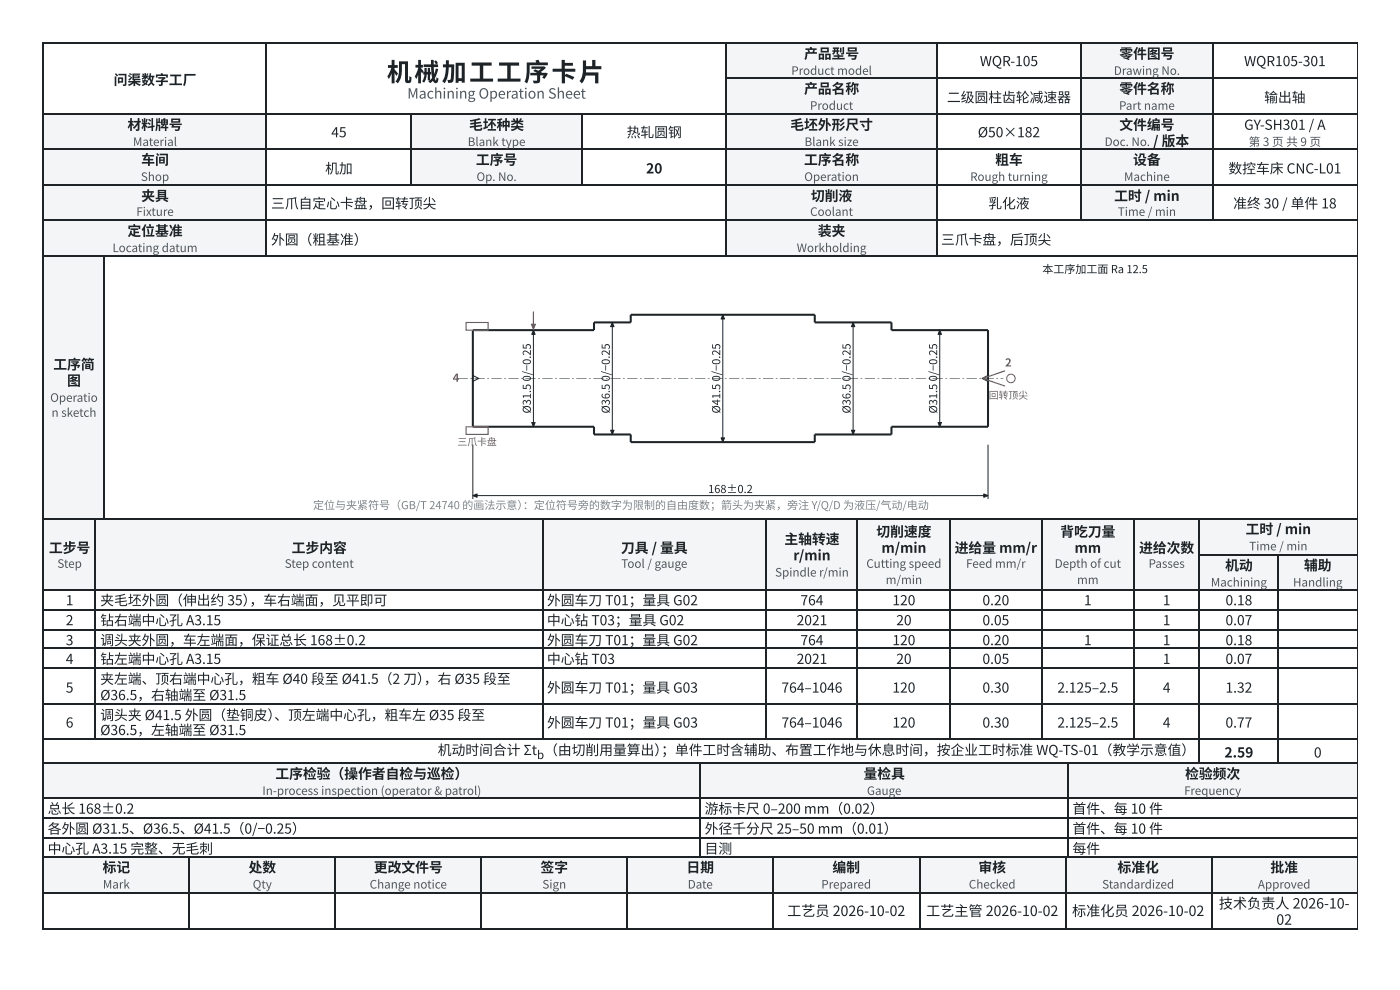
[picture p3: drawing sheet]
<svg xmlns="http://www.w3.org/2000/svg" width="297mm" height="210mm" viewBox="0 0 297 210" stroke-linecap="round" stroke-linejoin="round" font-family="sans-serif">
<g fill="#f3f5f6">
<path d="M154.3 9.3h44.4v7.4h-44.4z"/>
<path d="M229.4 9.3h27.8v7.4h-27.8z"/>
<path d="M154.3 16.7h44.4v7.4h-44.4z"/>
<path d="M229.4 16.7h27.8v7.4h-27.8z"/>
<path d="M9.3 24.1h47.3v7.6h-47.3z"/>
<path d="M87.3 24.1h36.3v7.6h-36.3z"/>
<path d="M154.3 24.1h44.4v7.6h-44.4z"/>
<path d="M229.4 24.1h27.8v7.6h-27.8z"/>
<path d="M9.3 31.7h47.3v7.5h-47.3z"/>
<path d="M87.3 31.7h36.3v7.5h-36.3z"/>
<path d="M154.3 31.7h44.4v7.5h-44.4z"/>
<path d="M229.4 31.7h27.8v7.5h-27.8z"/>
<path d="M9.3 39.2h47.3v7.6h-47.3z"/>
<path d="M154.3 39.2h44.4v7.6h-44.4z"/>
<path d="M229.4 39.2h27.8v7.6h-27.8z"/>
<path d="M9.3 46.8h47.3v7.4h-47.3z"/>
<path d="M154.3 46.8h44.4v7.4h-44.4z"/>
</g>
<g fill="none" stroke="#1d2327" stroke-width=".26">
<path d="M9 9.1h279M9.1 9v45.5M56.5 9v45.5M154.1 9v45.5M154.3 16.5h133.7M198.8 9v45.5M229.3 9v37.8M257.3 9v37.8M9 24.2h279M9 31.6h279M9 39.3h279M87.2 24.3v15.1"/>
<path d="M123.4 24.3v15.1M9 46.7h279M9 54.4h279"/>
</g>
<path d="M288 9v45.5" fill="none" stroke="#1d2327" stroke-width=".21"/>
<path d="M9.3 54.2h12.9v55.9h-12.9z" fill="#f3f5f6"/>
<path d="M9 54.4h279M9.1 54.2v55.9M22.1 54.2v55.9M9 109.9h279" fill="none" stroke="#1d2327" stroke-width=".26"/>
<path d="M288 54.2v55.9" fill="none" stroke="#1d2327" stroke-width=".21"/>
<g fill="#f3f5f6">
<path d="M9.3 110.1h11.1v15h-11.1z"/>
<path d="M20.4 110.1h94.7v15h-94.7z"/>
<path d="M115.1 110.1h47.4v15h-47.4z"/>
<path d="M162.5 110.1h19.5v15h-19.5z"/>
<path d="M182 110.1h19.6v15h-19.6z"/>
<path d="M201.6 110.1h19.3v15h-19.3z"/>
<path d="M220.9 110.1h19.6v15h-19.6z"/>
<path d="M240.5 110.1h14v15h-14z"/>
<path d="M254.5 110.1h33.4v7.4h-33.4z"/>
<path d="M254.5 117.5h16.7v7.6h-16.7z"/>
<path d="M271.2 117.5h16.7v7.6h-16.7z"/>
</g>
<g fill="none" stroke="#1d2327" stroke-width=".26">
<path d="M9 109.9h279M9.1 109.8v52.1M20.2 109.8v47.1M115.2 109.8v47.1M162.6 109.8v47.1M181.9 109.8v47.1M201.5 109.8v47.1M221.1 109.8v47.1M240.6 109.8v47.1M254.4 109.8v52.1M254.5 117.6h33.5M271.1 117.7v44.2"/>
<path d="M9 125h279M9 129.2h279M9 133.5h279M9 137.5h279M9 141.7h279M9 149.4h279M9 156.8h279M9 161.8h279"/>
</g>
<path d="M288 109.8v52.1" fill="none" stroke="#1d2327" stroke-width=".21"/>
<g fill="#f3f5f6">
<path d="M9.3 161.7h139.1v7.6h-139.1z"/>
<path d="M148.4 161.7h78.1v7.6h-78.1z"/>
<path d="M226.5 161.7h61.4v7.6h-61.4z"/>
</g>
<path d="M9 161.8h279M9 169.2h279M9 173.4h279M9 177.7h279M9.1 161.7v20.1M148.6 161.7v20.1M226.6 161.7v20.1M9 181.6h279" fill="none" stroke="#1d2327" stroke-width=".26"/>
<path d="M288 161.7v20.1" fill="none" stroke="#1d2327" stroke-width=".21"/>
<g fill="#f3f5f6">
<path d="M9.3 181.8h30.9v7.4h-30.9z"/>
<path d="M40.2 181.8h31v7.4h-31z"/>
<path d="M71.2 181.8h30.9v7.4h-30.9z"/>
<path d="M102.1 181.8h31v7.4h-31z"/>
<path d="M133.1 181.8h30.9v7.4h-30.9z"/>
<path d="M164 181.8h31v7.4h-31z"/>
<path d="M195 181.8h31v7.4h-31z"/>
<path d="M226 181.8h30.9v7.4h-30.9z"/>
<path d="M256.9 181.8h31v7.4h-31z"/>
</g>
<path d="M9 181.6h279M9 189.3h279M9 197h279M9.1 181.5v15.6M40.1 181.5v15.6M71 181.5v15.6M102 181.5v15.6M133 181.5v15.6M163.9 181.5v15.6M195.1 181.5v15.6M226.1 181.5v15.6M257 181.5v15.6" fill="none" stroke="#1d2327" stroke-width=".26"/>
<path d="M288 181.5v15.6" fill="none" stroke="#1d2327" stroke-width=".21"/>
<path d="M97.1 80.2h2.1v.1h-2.1zM99.8 80.2l.3 .1zM100.7 80.2h2.1v.1h-2.1zM103.4 80.2l.3 .1zM104.3 80.2h2.1v.1h-2.1zM107 80.2l.3 .1zM107.9 80.2h2.1v.1h-2.1zM110.6 80.2l.3 .1zM111.5 80.2h2.1v.1h-2.1zM114.2 80.2l.3 .1zM115.1 80.2h2.1v.1h-2.1zM117.8 80.2l.3 .1zM118.7 80.2h2.1v.1h-2.1zM121.4 80.2l.3 .1zM122.3 80.2h2.1v.1h-2.1zM125 80.2l.3 .1zM125.9 80.2h2.1v.1h-2.1zM128.6 80.2l.3 .1zM129.5 80.2h2.1v.1h-2.1zM132.2 80.2l.3 .1zM133.1 80.2h2.1v.1h-2.1zM135.8 80.2l.3 .1zM136.7 80.2h2.1v.1h-2.1zM139.4 80.2l.3 .1zM140.3 80.2h2.1v.1h-2.1zM143 80.2l.3 .1zM143.9 80.2h2.1v.1h-2.1zM146.6 80.2l.3 .1zM147.5 80.2h2.1v.1h-2.1zM150.2 80.2l.3 .1zM151.1 80.2h2.1v.1h-2.1zM153.8 80.2l.3 .1zM154.7 80.2h2.1v.1h-2.1zM157.4 80.2l.3 .1zM158.3 80.2h2.1v.1h-2.1zM161 80.2l.3 .1zM161.9 80.2h2.1v.1h-2.1zM164.6 80.2l.3 .1zM165.5 80.2h2.1v.1h-2.1zM168.2 80.2l.3 .1zM169.1 80.2h2.1v.1h-2.1zM171.8 80.2l.3 .1zM172.7 80.2h2.1v.1h-2.1zM175.4 80.2l.3 .1zM176.3 80.2h2.1v.1h-2.1zM179 80.2l.3 .1zM179.9 80.2h2.1v.1h-2.1zM182.6 80.2l.3 .1zM183.5 80.2h2.1v.1h-2.1zM186.2 80.2l.3 .1zM187.1 80.2h2.1v.1h-2.1zM189.8 80.2l.3 .1zM190.7 80.2h2.1v.1h-2.1zM193.4 80.2l.3 .1zM194.3 80.2h2.1v.1h-2.1zM197 80.2l.3 .1zM197.9 80.2h2.1v.1h-2.1zM200.6 80.2l.3 .1zM201.5 80.2h2.1v.1h-2.1zM204.2 80.2l.3 .1zM205.1 80.2h2.1v.1h-2.1zM207.8 80.2l.3 .1zM208.7 80.2h2.1v.1h-2.1zM211.4 80.2l.3 .1zM212.3 80.2h.5v.1h-.5z" fill="#1d2327"/>
<path d="M100.3 70h25.7v-1.6h7.8v-1.7h39.1v1.7h16.2v1.6h20.5v20.5h-20.5v1.6h-16.2v1.6h-39.1v-1.6h-7.8v-1.6h-25.7z" fill="none" stroke="#1d2327" stroke-width=".43"/>
<path d="M100.3 79.6l1.3 .6-1.3 .7M113.2 70v20.5M209.6 79.6l-1.3 .6 1.3 .7" fill="none" stroke="#1d2327" stroke-width=".21"/>
<path d="M113.2 70l.3 .9h-.7z" fill="#1d2327"/>
<path d="M113.2 70l.3 .9h-.7z" fill="none" stroke="#1d2327" stroke-width=".21"/>
<path d="M112.8 89.6h.7l-.3 .9z" fill="#1d2327"/>
<path d="M129.9 68.4v23.7M112.8 89.6h.7l-.3 .9z" fill="none" stroke="#1d2327" stroke-width=".21"/>
<path d="M129.9 68.4l.4 .9h-.8z" fill="#1d2327"/>
<path d="M129.9 68.4l.4 .9h-.8z" fill="none" stroke="#1d2327" stroke-width=".21"/>
<path d="M129.5 91.2h.8l-.4 .9z" fill="#1d2327"/>
<path d="M153.3 66.7v27M129.5 91.2h.8l-.4 .9z" fill="none" stroke="#1d2327" stroke-width=".21"/>
<path d="M153.3 66.7l.4 .9h-.7z" fill="#1d2327"/>
<path d="M153.3 66.7l.4 .9h-.7z" fill="none" stroke="#1d2327" stroke-width=".21"/>
<path d="M153 92.8h.7l-.4 .9z" fill="#1d2327"/>
<path d="M181 68.4v23.7M153 92.8h.7l-.4 .9z" fill="none" stroke="#1d2327" stroke-width=".21"/>
<path d="M181 68.4l.3 .9h-.7z" fill="#1d2327"/>
<path d="M181 68.4l.3 .9h-.7z" fill="none" stroke="#1d2327" stroke-width=".21"/>
<path d="M180.6 91.2h.7l-.3 .9z" fill="#1d2327"/>
<path d="M199.4 70v20.5M180.6 91.2h.7l-.3 .9z" fill="none" stroke="#1d2327" stroke-width=".21"/>
<path d="M199.4 70l.3 .9h-.7z" fill="#1d2327"/>
<path d="M199.4 70l.3 .9h-.7z" fill="none" stroke="#1d2327" stroke-width=".21"/>
<path d="M199 89.6h.7l-.3 .9z" fill="#1d2327"/>
<path d="M199 89.6h.7l-.3 .9zM100.3 105.1h109.3" fill="none" stroke="#1d2327" stroke-width=".21"/>
<path d="M100.3 105.1l.9-.4v.7z" fill="#1d2327"/>
<path d="M100.3 105.1l.9-.4v.7z" fill="none" stroke="#1d2327" stroke-width=".21"/>
<path d="M208.7 104.7l.9 .4-.9 .3z" fill="#1d2327"/>
<path d="M100.3 94.3v11.5M209.6 94.3v11.5M208.7 104.7l.9 .4-.9 .3z" fill="none" stroke="#1d2327" stroke-width=".21"/>
<path d="M98.9 68.4h4.7v1.6h-4.7zM98.9 90.5h4.7v1.6h-4.7z" fill="none" stroke="#b5443b" stroke-width=".23"/>
<path d="M113.2 66v3.5M213.2 78.6l-4.7 1.6 4.7 1.7" fill="none" stroke="#b5443b" stroke-width=".25"/>
<circle cx="214.5" cy="80.2" r=".9" fill="none" stroke="#b5443b" stroke-width=".22"/>
<path d="M112.7 68.7h.9l-.4 1.1z" fill="#b5443b"/>
<path d="M112.7 68.7h.9l-.4 1.1z" fill="none" stroke="#b5443b" stroke-width=".21"/>
<text font-size="5.3" fill="#1d2327" x="82.1" y="17.2">机械加工 工 序卡片</text>
<text font-size="3" fill="#4a5560" x="86.4" y="20.9">Machining Operation Sheet</text>
<g font-size="3" fill="#1d2327">
<text x="167" y="194.2">工艺员 2026-10-02</text>
<text x="196.5" y="194.2">工艺主管 2026-10-02</text>
<text x="227.4" y="194.2">标准化员 2026-10-02</text>
<text x="258.6" y="192.6">技术负责人 2026-10-</text>
<text x="270.8" y="196.1">02</text>
</g>
<g font-size="2.9" fill="#1d2327">
<text x="24.1" y="18">问渠数字工厂</text>
<text x="170.6" y="12.4">产品型号</text>
<text x="207.9" y="14">WQR-105</text>
<text x="237.5" y="12.4">零件图号</text>
<text x="263.9" y="14">WQR105-301</text>
<text x="170.6" y="19.8">产品名称</text>
<text x="200.9" y="21.7">二级圆柱齿轮减速器</text>
<text x="237.5" y="19.8">零件名称</text>
<text x="268.2" y="21.7">输出轴</text>
<text x="27" y="27.5">材料牌号</text>
<text x="70.3" y="29.1">45</text>
<text x="99.5" y="27.5">毛坯种类</text>
<text x="132.9" y="29.1">热轧圆钢</text>
<text x="167.7" y="27.5">毛坯外形尺寸</text>
<text x="207.4" y="29.1">Ø50×182</text>
<text x="237.5" y="27.5">文件编号</text>
<text x="263.9" y="27.5">GY-SH301 / A</text>
<text x="30" y="34.9">车间</text>
<text x="101" y="34.9">工序号</text>
<text x="170.6" y="34.9">工序名称</text>
<text x="211.1" y="34.9">粗车</text>
<text x="240.4" y="34.9">设备</text>
<text x="244.6" y="31">/ 版本</text>
<text x="69" y="36.8">机加</text>
<text x="137.1" y="36.8">20</text>
<text x="260.6" y="36.8">数控车床 CNC-L01</text>
<text x="30" y="42.6">夹具</text>
<text x="57.5" y="44.2">三爪自 定心卡盘，回转顶尖</text>
<text x="172" y="42.6">切削液</text>
<text x="209.7" y="44.2">乳化液</text>
<text x="236.4" y="42.6">工时 / min</text>
<text x="261.6" y="44.2">准终 30 / 单件 18</text>
<text x="27" y="50">定位基准</text>
<text x="57.5" y="51.9">外圆（粗基准）</text>
<text x="173.5" y="50">装夹</text>
<text x="199.6" y="51.9">三爪卡盘，后顶尖</text>
<text x="11.3" y="78.3">工序简</text>
<text x="14.2" y="81.8">图</text>
<text x="185.9" y="113.8">切削速度</text>
<text x="224.9" y="113.8">背吃刀量</text>
<text x="264.3" y="113.2">工时 / min</text>
<text x="10.4" y="117.2">工步号</text>
<text x="61.9" y="117.2">工步内容</text>
<text x="131.7" y="117.2">刀具 / 量具</text>
<text x="166.4" y="115.4">主轴转速</text>
<text x="168.3" y="118.8">r/min</text>
<text x="187" y="117.2">m/min</text>
<text x="202.5" y="117.2">进给量 mm/r</text>
<text x="228" y="117.2">mm</text>
<text x="241.7" y="117.2">进给次数</text>
<text x="259.9" y="120.9">机动</text>
<text x="276.6" y="120.9">辅助</text>
<text x="14" y="128.3">1</text>
<text x="21.3" y="128.3">夹毛坯外圆（伸出约 35）</text>
<text x="52.9" y="128.3">，车右端面，见平即可</text>
<text x="116" y="128.3">外圆车刀 T01；量具 G02</text>
<text x="169.8" y="128.3">764</text>
<text x="189.3" y="128.3">120</text>
<text x="208.4" y="128.3">0.20</text>
<text x="230" y="128.3">1</text>
<text x="246.7" y="128.3">1</text>
<text x="260" y="128.3">0.18</text>
<text x="14" y="132.6">2</text>
<text x="14" y="136.8">3</text>
<text x="21.3" y="132.6">钻右端中心孔 A3.15</text>
<text x="21.3" y="136.8">调头夹外圆，车左端面，保证总长 168±0.2</text>
<text x="116" y="132.6">中心钻 T03；量具 G02</text>
<text x="116" y="136.8">外圆车刀 T01；量具 G02</text>
<text x="169" y="132.6">2021</text>
<text x="169.8" y="136.8">764</text>
<text x="189.3" y="136.8">120</text>
<text x="190.1" y="132.6">20</text>
<text x="208.4" y="132.6">0.05</text>
<text x="208.4" y="136.8">0.20</text>
<text x="230" y="136.8">1</text>
<text x="246.7" y="132.6">1</text>
<text x="246.7" y="136.8">1</text>
<text x="260" y="132.6">0.07</text>
<text x="260" y="136.8">0.18</text>
<text x="14" y="140.8">4</text>
<text x="21.3" y="140.8">钻左端中心孔 A3.15</text>
<text x="116" y="140.8">中心钻 T03</text>
<text x="169" y="140.8">2021</text>
<text x="190.1" y="140.8">20</text>
<text x="208.4" y="140.8">0.05</text>
<text x="246.7" y="140.8">1</text>
<text x="260" y="140.8">0.07</text>
<text x="14" y="146.8">5</text>
<text x="21.3" y="145">夹左端、顶右端中心孔，粗车 Ø40 段至 Ø41.5（2 刀）</text>
<text x="21.3" y="148.4">Ø36.5，右轴端至 Ø31.5</text>
<text x="89.9" y="145">，右 Ø35 段至</text>
<text x="116" y="146.8">外圆车刀 T01；量具 G03</text>
<text x="165.8" y="146.8">764–1046</text>
<text x="189.3" y="146.8">120</text>
<text x="208.4" y="146.8">0.30</text>
<text x="224.3" y="146.8">2.125–2.5</text>
<text x="246.7" y="146.8">4</text>
<text x="260" y="146.8">1.32</text>
<text x="14" y="154.3">6</text>
<text x="21.3" y="152.7">调头夹 Ø41.5 外圆（垫铜皮）</text>
<text x="21.3" y="155.8">Ø36.5，左轴端至 Ø31.5</text>
<text x="58.2" y="152.7">、顶左端中心孔，粗车左 Ø35 段至</text>
<text x="116" y="154.3">外圆车刀 T01；量具 G03</text>
<text x="165.8" y="154.3">764–1046</text>
<text x="189.3" y="154.3">120</text>
<text x="208.4" y="154.3">0.30</text>
<text x="224.3" y="154.3">2.125–2.5</text>
<text x="246.7" y="154.3">4</text>
<text x="260" y="154.3">0.77</text>
<text x="92.9" y="160.1">机动时间合计 Σt （由切削用量算出）</text>
<text x="140.3" y="160.1">；单件工时含辅助、布置工作地与休息时间，按企业工时标准 WQ-TS-01（教学示意值）</text>
<text x="259.8" y="160.6">2.59</text>
<text x="278.7" y="160.6">0</text>
<text x="58.4" y="165.1">工序检验（操作者自 检与巡检）</text>
<text x="183.2" y="165.1">量检具</text>
<text x="251.4" y="165.1">检验频次</text>
<text x="10.1" y="172.5">总长 168±0.2</text>
<text x="149.5" y="172.5">游标卡尺 0–200 mm（0.02）</text>
<text x="227.5" y="172.5">首件、每 10 件</text>
<text x="10.1" y="176.7">各外圆 Ø31.5、Ø36.5、Ø41.5（0/−0.25）</text>
<text x="149.5" y="176.7">外径千分尺 25–50 mm（0.01）</text>
<text x="227.5" y="176.7">首件、每 10 件</text>
<text x="10.1" y="181">中心孔 A3.15 完整、无毛刺</text>
<text x="21.8" y="184.9">标记</text>
<text x="52.7" y="184.9">处数</text>
<text x="79.3" y="184.9">更改文件号</text>
<text x="114.7" y="184.9">签字</text>
<text x="145.6" y="184.9">日 期</text>
<text x="149.5" y="181">目 测</text>
<text x="176.6" y="184.9">编制</text>
<text x="207.6" y="184.9">审核</text>
<text x="227.5" y="181">每件</text>
<text x="237.1" y="184.9">标准化</text>
<text x="269.5" y="184.9">批准</text>
</g>
<g font-size="2.5" fill="#4a5560">
<text x="167.9" y="15.9">Product model</text>
<text x="236.3" y="15.9">Drawing No.</text>
<text x="171.8" y="23.3">Product</text>
<text x="237.4" y="23.3">Part name</text>
<text x="28.2" y="31">Material</text>
<text x="99.2" y="31">Blank type</text>
<text x="170.7" y="31">Blank size</text>
<text x="234.3" y="31">Doc. No.</text>
<text x="264.9" y="31">第 3 页 共 9 页</text>
<text x="29.9" y="38.4">Shop</text>
<text x="101.1" y="38.4">Op. No.</text>
<text x="170.6" y="38.4">Operation</text>
<text x="205.8" y="38.4">Rough turning</text>
<text x="238.5" y="38.4">Machine</text>
<text x="28.9" y="45.8">Fixture</text>
<text x="171.9" y="45.8">Coolant</text>
<text x="237.1" y="45.8">Time / min</text>
<text x="23.9" y="53.4">Locating datum</text>
<text x="169" y="53.4">Workholding</text>
<text x="10.7" y="85.2">Operatio</text>
<text x="10.9" y="88.4">n sketch</text>
<text x="265" y="116.7">Time / min</text>
<text x="12.2" y="120.4">Step</text>
<text x="60.4" y="120.4">Step content</text>
<text x="131.8" y="120.4">Tool / gauge</text>
<text x="164.4" y="122.2">Spindle r/min</text>
<text x="183.8" y="120.4">Cutting speed</text>
<text x="187.9" y="123.8">m/min</text>
<text x="204.9" y="120.4">Feed mm/r</text>
<text x="223.7" y="120.4">Depth of cut</text>
<text x="228.5" y="123.8">mm</text>
<text x="243.7" y="120.4">Passes</text>
<text x="256.9" y="124.4">Machining</text>
<text x="274.3" y="124.4">Handling</text>
<text x="55.7" y="168.5">In-process inspection (operator &amp; patrol)</text>
<text x="183.9" y="168.5">Gauge</text>
<text x="251.2" y="168.5">Frequency</text>
<text x="21.8" y="188.4">Mark</text>
<text x="53.6" y="188.4">Qty</text>
<text x="78.4" y="188.4">Change notice</text>
<text x="115.1" y="188.4">Sign</text>
<text x="145.9" y="188.4">Date</text>
<text x="174.2" y="188.4">Prepared</text>
<text x="205.5" y="188.4">Checked</text>
<text x="233.8" y="188.4">Standardized</text>
<text x="266.9" y="188.4">Approved</text>
</g>
<text font-size="2.4" fill="#1d2327" x="113.9" y="160.9">b</text>
<g font-size="2.3" fill="#1d2327">
<text x="221.1" y="57.9">本工序加工面 Ra 12.5</text>
<text x="112.6" y="80.9" transform="rotate(-90 112.6 80.9)">0</text>
<text x="112.6" y="79.6" transform="rotate(-90 112.6 79.6)">/−0.25</text>
<text x="129.4" y="80.9" transform="rotate(-90 129.4 80.9)">0/−0.25</text>
<text x="152.8" y="80.9" transform="rotate(-90 152.8 80.9)">0</text>
<text x="152.8" y="79.6" transform="rotate(-90 152.8 79.6)">/−0.25</text>
<text x="180.4" y="80.9" transform="rotate(-90 180.4 80.9)">0</text>
<text x="180.4" y="79.6" transform="rotate(-90 180.4 79.6)">/−0.25</text>
<text x="198.8" y="80.9" transform="rotate(-90 198.8 80.9)">0</text>
<text x="198.8" y="79.6" transform="rotate(-90 198.8 79.6)">/−0.25</text>
<text x="112.6" y="87.7" transform="rotate(-90 112.6 87.7)">Ø31.5</text>
<text x="129.4" y="87.7" transform="rotate(-90 129.4 87.7)">Ø36.5</text>
<text x="152.8" y="87.7" transform="rotate(-90 152.8 87.7)">Ø41.5</text>
<text x="180.4" y="87.7" transform="rotate(-90 180.4 87.7)">Ø36.5</text>
<text x="198.8" y="87.7" transform="rotate(-90 198.8 87.7)">Ø31.5</text>
<text x="150.2" y="104.5">168±0.2</text>
</g>
<g font-size="2.3" fill="#b5443b">
<text x="213.2" y="77.7">2</text>
<text x="96" y="81">4</text>
</g>
<g font-size="2.3" fill="#7a868d">
<text x="66.4" y="108">定位与夹紧符号（GB/T 24740 的画法示意）</text>
<text x="110.9" y="108">：定位符号旁的数字为限制的自 由度数；箭头为夹紧，旁注 Y/Q/D 为液压/气动/电动</text>
</g>
<g font-size="2.1" fill="#b5443b">
<text x="209.8" y="84.6">回转顶尖</text>
<text x="97" y="94.4">三爪卡盘</text>
</g>
</svg>
